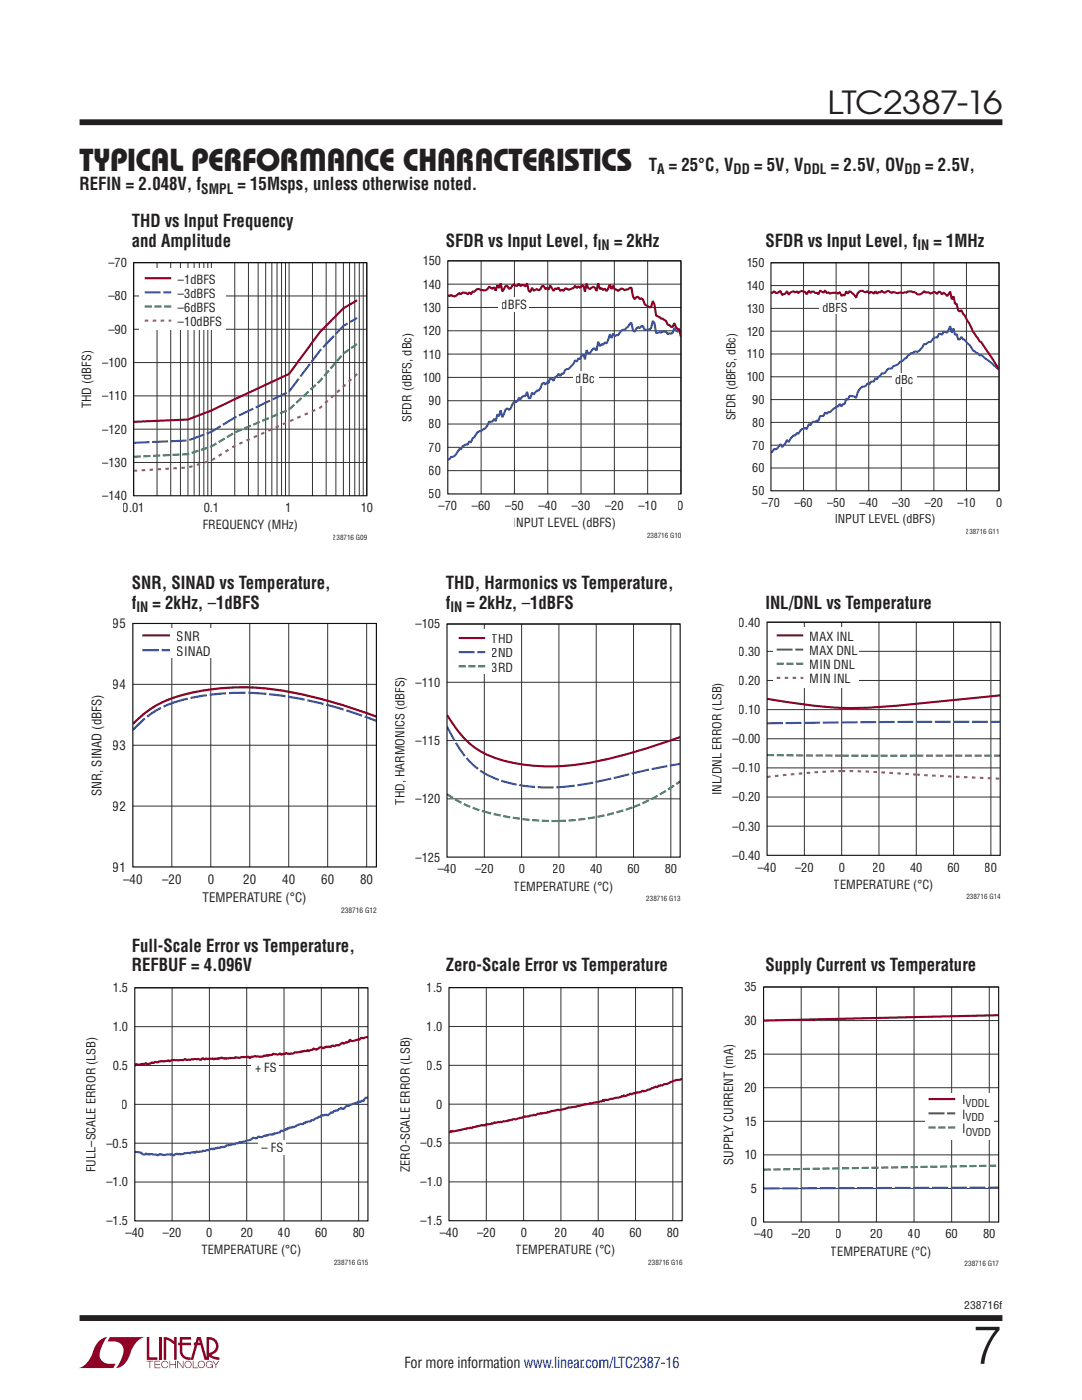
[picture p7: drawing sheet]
<svg xmlns="http://www.w3.org/2000/svg" width="216mm" height="279mm" viewBox="0 0 216 279" stroke-linecap="round" stroke-linejoin="round" font-family="sans-serif">
<g fill="#900126">
<path d="M29.3 266.8h.5v4.1h1.6v.5h-2.1z"/>
<path d="M20 267.4l1-.5h.5h-.1a6.2 6.2 0 0 0-1.5 4 2.58 2.58 0 0 0 3.2 1.3l-.5 .8h-7a4.9 4.9 0 0 0 3.1-3.8l.4-.7z"/>
<path d="M21.9 266.9h7a4.9 4.9 0 0 0-3.1 3.7 3.2 3.2 0 0 1-2.7 2.4h.1a6.2 6.2 0 0 0 1.4-4.1 2.58 2.58 0 0 0-3.1-1.2z"/>
<path d="M31.8 266.8h.5v4.6h-.5z"/>
<path d="M32.7 266.8l1 .2 1 .7v-.9h.5v4.6h-.5v-3.1l-1.5-.9v4h-.5z"/>
<path d="M29.3 271.6h1.3v.1h-.6v1.3h-.2v-1.3h-.5z"/>
<path d="M30.8 271.6h1.2v.1h-1v.5h.9v.2h-.9v.5h1v.1h-1.2z"/>
<path d="M33.8 271.6h.2v.6h1v-.6h.1v1.4h-.1v-.6h-1v.6h-.2z"/>
<path d="M35.4 271.6h.1l1 1.2v-1.2h.1v1.4l-1.1-1.2v1.2h-.1z"/>
<path d="M38.5 271.6h.1v1.3h.9v.1h-1z"/>
<path d="M42.4 271.6h.1l.6 .7 .5-.7h.2l-.7 .8v.6h-.1v-.6z"/>
<path d="M35.9 266.8h2.2v.5h-1.7v.7h1.7v.5h-1.7v1.1a1.32 1.32 0 0 0 1.6 1.3v.5l1.3-4.6h.8l1.1 4.1v-4.1a1.84 1.84 0 0 1 2.3 1.4 1.84 1.84 0 0 1-1.4 2.2l.7 .4 1 .1v.5l-1.2-.2-1.1-.6v-.6a1.34 1.34 0 0 0 1.6-1.2 1.34 1.34 0 0 0-1.4-1.5v4.1h-.9l-.8-2.9h-1.3v-.5h1.2l-.2-.7-1.1 4.1a2.06 2.06 0 0 1-2.7-1.3v-1.6h-.4v-.5h.4z"/>
<path d="M37 271.8a.72 .72 0 0 1 1.2 .1 .72 .72 0 0 1-.4 1.1 .72 .72 0 0 1-1-.7h.2a.59 .59 0 0 0 .8 .5 .59 .59 0 0 0 .2-.9 .59 .59 0 0 0-1 .2v.2h-.2z"/>
<path d="M39.7 271.8a.72 .72 0 0 1 1.1 .1 .72 .72 0 0 1-.4 1.1 .72 .72 0 0 1-.9-.7h.1a.59 .59 0 0 0 .8 .5 .59 .59 0 0 0 .2-.9 .59 .59 0 0 0-1 .2v.2h-.1z"/>
<path d="M41.3 271.8a.72 .72 0 0 1 1.2 .2h-.2a.59 .59 0 0 0-.9-.1 .59 .59 0 0 0 .1 .9 .59 .59 0 0 0 .9-.4h-.5v-.1h.6v.7h-.1v-.3a.73 .73 0 0 1-1.1 .2 .73 .73 0 0 1 0-1.1z"/>
<path d="M32.4 271.8a.71 .71 0 0 1 1.2 .3h-.1a.59 .59 0 0 0-.9-.3 .59 .59 0 0 0-.1 1 .59 .59 0 0 0 .9-.3h.2a.73 .73 0 0 1-1.1 .4 .73 .73 0 0 1-.1-1.1z"/>
</g>
<path d="M15.9 24.4h184.1M15.9 263h184.1" fill="none" stroke="#231f20" stroke-width="1.2" stroke-linecap="butt"/>
<g fill="none" stroke="#323232" stroke-width=".2">
<path d="M26.7 59.1h46.5M31.3 52.4v46.5M34.1 52.4v46.5M36 52.4v46.5M37.5 52.4v46.5M38.7 52.4v46.5M39.8 52.4v46.5M40.7 52.4v46.5M41.5 52.4v46.5M42.2 52.4v46.5M46.8 52.4v46.5M49.6 52.4v46.5"/>
<path d="M51.5 52.4v46.5M53 52.4v46.5M54.2 52.4v46.5M55.3 52.4v46.5M56.2 52.4v46.5M57 52.4v46.5M57.7 52.4v46.5M62.4 52.4v46.5M65.1 52.4v46.5M67 52.4v46.5M68.5 52.4v46.5M69.7 52.4v46.5"/>
<path d="M70.8 52.4v46.5M71.7 52.4v46.5M72.5 52.4v46.5M26.7 79h46.5M26.7 72.4h46.5M26.7 65.7h46.5M26.7 98.9v-46.5h46.5v46.5M26.7 92.3h46.5M26.7 85.7h46.5"/>
</g>
<path d="M27.8 53.5h17.2v12.4h-17.2z" fill="#fff"/>
<path d="M28.9 55.5h5.3M89.4 58.9l.3 .2 .3-.2a.79 .79 0 0 0 1.3-.2l.4-.2 .3 .2a.88 .88 0 0 1 1.3 0l.3-.3 .4 .3 .3-.5h.3l.7-.5 .7 .2a1.29 1.29 0 0 0 1.6-.7l.7 .4 .3-.3 .3 .7 .3-1.1 .4 .6 .3-1 .3 1.7 .7-1.1h.3l.4 .5h.3l.6-.9 .4 .3h.3l.3-.4 .4 .5 .3-.2 .6 .3 .4-.6 .3 1.5 .3 .2 .4-.9 .3 .6 .7-.3 .3 .2 .3-.2 .3-.6h.4l.3 .6 .3-.2 .4 .3 .3-.8 .7 1.1 .3-.5 .3 .1 .3-.3 .4 .7 .3-.3 .3 .3 .4-.5 .6 .2 .4-.1 .6-.2 .4-.5 .3 .5 .3-.4 .3 .3 .4-.3 .3-.2 .3 1.3 .4-1.6 .3 .9 .3 .2 .7-.5 .3 .2 .3 .7 .4-1.6 .3 1.2 .3-.2 .4 .4 .3-.3 .3 .5 .7-1.3 .3 .9 .3-.7 .4 .8 .6 .2 .7-.4 .7 .3 1.3-.5 .3 1.8 .3 .5 .4-.4 .3-.1 .3 .5 .4-.2 .3 .2a1.99 1.99 0 0 0 1.3 1.6h.3l.4-1.2 .3 .6 .3 2.3 1 .6a1.67 1.67 0 0 1 1.3 1.2l.4 .1 .3 .3h.3l.4-.7 .6 1.2h.3l.3 1.2" fill="none" stroke="#900027" stroke-width=".42"/>
<path d="M28.9 58.3h5.3M26.7 88.4l10.8-.5 4.7-1.7 4.6-2.9 10.9-5.2 6.2-8.1 4.6-5 2.8-1.5" fill="none" stroke="#3a53a4" stroke-width=".42" stroke-dasharray="3.2 .5" stroke-linecap="butt"/>
<path d="M28.9 61.2h5.3M26.7 91.2l10.8-.6 4.7-1.5 4.6-2.8 10.9-4.6 6.2-5.7 4.6-5.4 2.8-2" fill="none" stroke="#37864b" stroke-width=".42" stroke-dasharray="1.4 .5" stroke-linecap="butt"/>
<path d="M28.9 64h5.3M26.7 94l10.8-.7 4.7-1.4 4.6-2.9 17.1-7.6 7.4-6.8" fill="none" stroke="#b67334" stroke-width=".42" stroke-dasharray=".7 .9" stroke-linecap="butt"/>
<path d="M71.3 59.9l-2.8 1.6-4.6 4.7-6.2 8.4-15.5 7.3-4.7 1.8-10.8 .5" fill="none" stroke="#910028" stroke-width=".42"/>
<path d="M26.7 52.4h46.5v46.5h-46.5zM89.4 52.1h46.5v46.5h-46.5z" fill="none" stroke="#000" stroke-width=".21"/>
<g fill="none" stroke="#323232" stroke-width=".2">
<path d="M89.4 52.1h46.5v46.5M89.4 56.7h46.5M96 52.1v46.5M102.6 52.1v46.5M109.3 52.1v46.5M115.9 52.1v46.5M122.6 52.1v46.5M129.2 52.1v46.5M89.4 80h46.5M89.4 75.3h46.5M89.4 70.7h46.5M89.4 66h46.5"/>
<path d="M89.4 61.4h46.5M89.4 93.9h46.5M89.4 89.3h46.5M89.4 84.6h46.5"/>
</g>
<path d="M135.8 66.9l-.3-1-.3 .3-.3-.2-.3-.6-.4 1-.3 .2-.3-.1-.4 .2-.3-.5h-.7l-.3 .2-.3-.1-.7 .2-.3-2-.3-.5-.4 1.5-.3 .3h-1l-.3-.7h-.3l-.4 .4-.3-.2-.7 .9-.3-.3-.3-1.5-1.3 1.4-.7 .2-.7 .9-.6 .2-.4-.5-.3 .9-.3-.7-.7 1.8-.3-.3-.3 .5-.4-.1-.3 .4-.3-.9-.4 1.8-.3-.5-.3 .1-.7 .9-.3 .1-.3-.7-.4 1.8-.3-1-.7 .9-.3-.1-.3 .6-.3-.2-.4 .7-.6 .7-.4 .3-.6 .2-.4 .8-.3-.1-.3 .6-.4-.5-.3 .5-.3 .1-.3 .8-.7-.7-.3 1.1-.4-.1-.3 .5-.3-.4-.4 .2-.6 1.4-.3-.1-.7 .8-.3-.3-.4 1-.3 .1-.3-1.3-.4 .8-.6 .2-.3 .5-.4-.3-.3 .7-.3 .2-.4-.1-.6 1.3-.3 .3-.4-.3-.3 .2-.7 1.6-.3-1.4-.3 1.2-.4-.4-.3 1.4-.3-.5-.3 .5-.7 .1a3.1 3.1 0 0 1-2.3 2.1l-.7 1-.3 .2-.3 .8-.4-.2-.3 .6a1.37 1.37 0 0 0-1.3 .9l-.3 .1a2.38 2.38 0 0 1-1.7 1.5l-.3 .4-.3 .1" fill="none" stroke="#3a52a4" stroke-width=".42"/>
<g fill="#fff">
<path d="M114.3 74.1h5.1v2.8h-5.1z"/>
<path d="M99.5 59.3h6.1v2.8h-6.1z"/>
</g>
<g fill="none" stroke="#323232" stroke-width=".2">
<path d="M153.8 52.4h45.5v45.6M153.8 57h45.5M160.3 52.4v45.6M166.8 52.4v45.6M173.3 52.4v45.6M179.8 52.4v45.6M186.3 52.4v45.6M192.8 52.4v45.6M153.8 79.7h45.5M153.8 75.2h45.5M153.8 70.6h45.5M153.8 66.1h45.5"/>
<path d="M153.8 61.5h45.5M153.8 93.4h45.5M153.8 88.8h45.5M153.8 84.3h45.5"/>
</g>
<path d="M199.3 73.7l-3.5-2.9-.3 .1-.4-.4-.3-.1a2.71 2.71 0 0 1-1.3-1.5l-1-1.1-.3-.1-.4-.5-.3 .5h-.3l-.3-1.1-.4 .2-.2-1.2-.4 .8-.3-1.3-.6 1.3-.7-.2-.3 .6-.3-.2-.4 .1-.3 .7h-.6l-.7 .9-.4-.1-.6 .5-.3-.1a3.6 3.6 0 0 1-1.3 1.6h-.6l-.4 .3a2.21 2.21 0 0 0-1.3 .9l-1.2 .9-.4 .4-1 .4-.3 .4-.6 .1-.7 .8-.4 .2-.2-.1-1 1.2-.3-.2-.4 .7h-.6l-.2 .6-.4-.3-.4 .5-.3 .2a1.47 1.47 0 0 0-1.3 1.1l-.3 1.1a1.52 1.52 0 0 0-1.3-.4l-.3 .8-.4-.3-.3 1.2-.3-.1-.3 .5-.3-.5-.4 .5h-.2l-1.4 1.2-.3-.1-.4 .4-.3-.3-.3 .7h-.7l-.3 1-.3-.1-.3 .3-.4-.1-.6 .7-.3-.2-.4 1.1-.4-.3-.3 .2h-.3l-.7 1-.3-.2-.3 .5h-.4l-.6 .7-.3 .6-.4-.4-.3 .7-.6 .7-.4-.6-.6 .9-.3 .2-.3-.1-.6 .7" fill="none" stroke="#3a52a4" stroke-width=".41"/>
<path d="M153.9 58.4h.2l.4-.3 .3 .3 .3 .1 .6-.4 .4 .8 .6-.3 .3-.5 .4 .7 .3-.4 .6-.3 .4 .3 .3-.3 .3 .4 .7-.5 .3 .3 .3-.1 .4 .6 .4-.8 .3 .5 .3-.3h.3l.4 .3 .3-.1 .3 .3 .3-.7 .7 .4 .3-.5 .3 .6 .4-.2 .3 .3 1.4-.2 .2 .2 .4-.3 .3 .8 .3-.3 .3 .2 .3-.9 .4 .5 .3-.5 1 .8 .3 .5 .3-.9 .7-.5h.3l.6 .3 .4-.2 .4 .5 .2-.4 .6 .4 .4-.5 .3 .5 .3-.3 .3 .1 .4-.4 .2 .3 .4 .1 .7-.3 .6 .4 .3-.2 1 .2 .4-.1h1.2a1.19 1.19 0 0 1 1.3-.1h.4l.2 .2a.97 .97 0 0 0 1.7-.4l.3 .3h.6l.4 .2 .7-.4 .6 .5 .3-.5 .7 .6 .3-.4 .7 .7 .6-.9 .3 1.5 .4-.6 .2 1.5h.4l.3 1.4 .3 .2 .3-.3 1.7 2.8 .6 1.5 1.4 1.9 .3 .2 3.5 5.3" fill="none" stroke="#900027" stroke-width=".41"/>
<path d="M153.8 52.4h45.5v45.6h-45.5z" fill="none" stroke="#000" stroke-width=".21"/>
<g fill="#fff">
<path d="M178 74.4h5v2.7h-5z"/>
<path d="M163.5 59.9h6v2.8h-6z"/>
</g>
<path d="M26.5 136.6h48.6M26.5 124.4h48.6M34.3 124.4v48.6M42.1 124.4v48.6M49.8 124.4v48.6M57.6 124.4v48.6M65.4 124.4v48.6M73.2 124.4v48.6M26.5 148.7h48.6M26.5 160.9h48.6" fill="none" stroke="#323232" stroke-width=".2"/>
<path d="M27.7 125.5h14.6v5.9h-14.6z" fill="#fff"/>
<path d="M28.4 126.8h5.5M75 143a96.2 96.2 0 0 0-22.3-5.6 42.7 42.7 0 0 0-20.5 2.9 20.9 20.9 0 0 0-5.6 4.1" fill="none" stroke="#900027" stroke-width=".44"/>
<path d="M28.4 129.8h5.5M49.8 138.3a71.1 71.1 0 0 1 15.6 2.4M26.6 145.6a18.7 18.7 0 0 1 7.7-5.3M34.3 140.3a45.7 45.7 0 0 1 15.5-2M65.4 140.7l4.4 1.3 5.2 1.8" fill="none" stroke="#3a53a4" stroke-width=".44" stroke-dasharray="3.3 .6" stroke-linecap="butt"/>
<path d="M26.5 124.4h48.6v48.6h-48.6z" fill="none" stroke="#000" stroke-width=".22"/>
<path d="M89.2 136.2h46.5M89.2 124.5h46.5M96.6 124.5v46.6M104.1 124.5v46.6M111.5 124.5v46.6M119 124.5v46.6M126.4 124.5v46.6M133.9 124.5v46.6M89.2 159.4h46.5M89.2 147.8h46.5" fill="none" stroke="#323232" stroke-width=".2"/>
<path d="M90.5 125.7h12.8v8.8h-12.8z" fill="#fff"/>
<path d="M91.5 127.3h5.3M89.3 142.8a18.4 18.4 0 0 0 8.3 8 38 38 0 0 0 21.9 1.1 131.4 131.4 0 0 0 16.2-4.8M73.4 207h-.6l-.3 .2-.3-.1-.5 .4-.1-.1-.8 .3a.73 .73 0 0 1-1-.3l-.2 .5h-.1l-.2 .2-.2-.2a.46 .46 0 0 1-.8 .2l-.7 .6-.5-.1-.5 .2-.2-.2-.3 .2-.2 .2-.2-.1-.4 .1-.2-.2-.1 .2h-.3l-.3 .2-.2-.2h-.2l-.9 .5-.5-.3-.2 .3h-.4l-.4 .3-.2-.3-.4 .3-.2-.1-.6 .2-.2-.1-.2 .2-.6 .1a.61 .61 0 0 0-.8 .2l-.4-.1-.2 .2-.8-.3-.2 .3-.1-.2-.2 .3h-.5l-.2-.3a.52 .52 0 0 1-.7 .2l-.6-.1-.2 .3-.6-.1-.2 .3-.2-.3-.4 .2-.2-.1-.2 .3h-.6h-.8l-.2-.2-.2 .2h-.6l-.3 .3-.3-.4-.1 .2-.8-.1-.8 .2-.8-.1-.2 .2h-1.6l-.2 .1-.2-.1h-.4l-.2-.2-.6 .4-.2-.3-.1 .2-.4-.1-.2 .3-.2-.3-1 .2-.5-.2-.1 .3-.4-.3-.2 .1a.53 .53 0 0 1-.8 0l-1.2 .1-1 .2-.3-.3a.67 .67 0 0 1-.9 .3l-.5 .1-1.2-.1-.6 .3-.2-.3-.8 .2-1.1 .1-.2 .1a.55 .55 0 0 0-.8 .1l-.4-.1-.4 .3-.5 .1-.2-.2-.4 .2h-.8l-.2 .1-.7-.1-.1 .2" fill="none" stroke="#900027" stroke-width=".42"/>
<path d="M91.5 130.2h5.3M89.3 145.1a22.6 22.6 0 0 0 6.4 8.6l.9 .6M96.6 154.3a27.7 27.7 0 0 0 14.9 2.8M111.5 157.1a82.1 82.1 0 0 0 14.9-2.8M126.4 154.3l9.3-1.8" fill="none" stroke="#3a53a4" stroke-width=".42" stroke-dasharray="3.2 .5" stroke-linecap="butt"/>
<path d="M91.5 133h5.3M89.3 158.5a23.8 23.8 0 0 0 7.3 3.5M96.6 162a53.5 53.5 0 0 0 14.9 1.8M111.5 163.8a47.4 47.4 0 0 0 14.9-2.7M126.4 161.1a39.9 39.9 0 0 0 9.3-5.1" fill="none" stroke="#37864b" stroke-width=".42" stroke-dasharray="1.4 .5" stroke-linecap="butt"/>
<path d="M89.2 124.5h46.5v46.6h-46.5zM26.9 197.1h46.5v46.6h-46.5z" fill="none" stroke="#000" stroke-width=".21"/>
<path d="M26.9 197.1h46.5M34.3 197.1v46.6M41.8 197.1v46.6M49.2 197.1v46.6M56.7 197.1v46.6M64.1 197.1v46.6M71.6 197.1v46.6M26.9 212.6h46.5M26.9 204.9h46.5M26.9 235.9h46.5M26.9 228.2h46.5M26.9 220.4h46.5" fill="none" stroke="#323232" stroke-width=".2"/>
<path d="M73.4 219l-.6 .2-.3 .6-.3-.2-.2 .3-.4-.1a.64 .64 0 0 1-.8 .4l-1 .2-.2 .3h-.1a.87 .87 0 0 0-.8 .6l-.2-.1-.2 .2-.1-.3-.2 .1-.2 .2-.2-.1-.2 .3-.3-.1-.2 .3-.3-.1-.2 .3a.46 .46 0 0 0-.7 .3l-.4 .3-.2-.2-.7 .2-.2-.1-.2 .4-.4-.1-.2 .3-.4 .1a.62 .62 0 0 1-.8 .3l-.2 .3h-.6l-.2 .2-.2-.1-.2 .3-.2-.1-.2 .2h-.4l-.8 .3-.6 .4-.2-.2-.2 .3-.4-.1-.2 .3-.2-.2-.2 .4-.2-.2-.5 .4-.5-.1-.2 .4-.9 .2-.2-.1-.2 .4-.6-.1-.4 .2-.2-.1-.2 .2-.2-.1-.2 .1a.72 .72 0 0 1-1 .2l-.2-.1-.4 .4-.6-.2-.6 .5-1.9 .5-.2-.1-1 .5h-.6l-.2 .1-.4 .1a.63 .63 0 0 0-.8 .3h-.8l-.2 .2-.4-.1-.1 .2h-.6l-.2 .2-.2-.2-.4 .1-.2 .3-.2-.1-.6 .2-.4-.1-.2 .2-.8 .1-.2-.1-.4 .3-.2-.2-.6 .1-.2 .2-.6-.1-1.2 .3-.3-.2-.2 .2-.2-.2-.8 .4-.2-.3-.4 .2-.6-.1-.8 .1-.8-.2-.3 .3-.4-.2-.8-.1-.6 .1-.2-.1-.1 .1-.2-.2-.2 .2h-.6a1.22 1.22 0 0 0-1.3-.5h-.1" fill="none" stroke="#3a52a4" stroke-width=".42"/>
<g fill="#fff">
<path d="M50.3 211.5h5.4v2.9h-5.4z"/>
<path d="M51.6 227.5h5.4v2.8h-5.4z"/>
</g>
<g fill="none" stroke="#323232" stroke-width=".2">
<path d="M89.6 197.1h46.5M97 197.1v46.5M104.5 197.1v46.5M111.9 197.1v46.5M119.4 197.1v46.5M126.8 197.1v46.5M134.3 197.1v46.5M152.4 197h46.9M159.9 197v46.9M167.4 197v46.9M174.9 197v46.9M182.4 197v46.9"/>
<path d="M189.9 197v46.9M197.4 197v46.9M89.6 212.6h46.5M89.6 204.9h46.5M152.4 217.1h46.9M152.4 210.4h46.9M152.4 203.7h46.9M89.6 235.9h46.5M89.6 228.1h46.5M89.6 220.4h46.5M152.4 237.2h46.9M152.4 230.5h46.9"/>
<path d="M152.4 223.8h46.9"/>
</g>
<path d="M136.1 215.3l-1.7 .4-1.3 .6a.87 .87 0 0 0-.9 .3l-.8 .1-.2 .2h-.4l-2 .8h-.6l-.5 .3h-.8l-.2 .2-1.4 .3a.53 .53 0 0 1-.8 .1l-.2 .2h-.2l-.7 .2-2.2 .5h-.5l-.2 .2-.2-.1-.2 .2-.7 .2-1.6 .2-.8 .2-.2-.1-1.8 .6-1.6 .1-1.2 .4-1 .1-.3 .2h-.8l-.6 .3-1.4 .2-.2-.1-.2 .2a.63 .63 0 0 0-.8 .3l-.4-.1-1.1 .3h-.7l-1.7 .6-1.6 .2-.2 .1-.8 .1-.4 .2-.2-.1-1 .2-.1-.1a2.17 2.17 0 0 1-1.6 .3l-.4 .3-.6-.1-1.7 .4-.2 .2-1 .1-.2 .1h-.2l-2.3 .5h-.5l-.4 .2" fill="none" stroke="#910028" stroke-width=".42"/>
<path d="M89.6 197.1h46.5v46.5h-46.5zM152.4 197h46.9v46.9h-46.9z" fill="none" stroke="#000" stroke-width=".21"/>
<path d="M152.4 237.2l46.8-.2" fill="none" stroke="#3a53a4" stroke-width=".43" stroke-dasharray="3.2 .5" stroke-linecap="butt"/>
<path d="M152.4 233.4l46.8-.8" fill="none" stroke="#37864b" stroke-width=".43" stroke-dasharray="1.4 .5" stroke-linecap="butt"/>
<path d="M199.2 202.6l-46.8 1.1" fill="none" stroke="#900027" stroke-width=".43"/>
<path d="M184.6 218.1h13.6v9.3h-13.6z" fill="#fff"/>
<path d="M185.3 219.3h5.3" fill="none" stroke="#900027" stroke-width=".43"/>
<path d="M185.3 222.2h5.3" fill="none" stroke="#3a53a4" stroke-width=".43" stroke-dasharray="3.2 .5" stroke-linecap="butt"/>
<path d="M185.3 225h5.3" fill="none" stroke="#37864b" stroke-width=".43" stroke-dasharray="1.4 .5" stroke-linecap="butt"/>
<g fill="none" stroke="#323232" stroke-width=".2">
<path d="M153.1 135.8h46.5M153.1 130h46.5M153.1 124.2h46.5M160.5 124.2v46.5M167.9 124.2v46.5M175.4 124.2v46.5M182.8 124.2v46.5M190.3 124.2v46.5M197.7 124.2v46.5M153.1 159.1h46.5M153.1 153.3h46.5M153.1 147.4h46.5"/>
<path d="M153.1 141.6h46.5M153.1 164.9h46.5"/>
</g>
<path d="M154.3 125.2h17v12h-17z" fill="#fff"/>
<path d="M155 126.8h5.3M199.5 138.8l-9.1 .9a191.6 191.6 0 0 1-22.5 1.6l-6.1-.5-8.7-1.3" fill="none" stroke="#900027" stroke-width=".42"/>
<path d="M155 129.6h5.3M153.1 144.4l14.8-.2M167.9 144.2l14.9-.1M182.8 144.1h16.7" fill="none" stroke="#3a53a4" stroke-width=".42" stroke-dasharray="3.2 .5" stroke-linecap="butt"/>
<path d="M155 132.5h5.3M153.1 150.7l14.8 .1M167.9 150.8h14.9M182.8 150.8h16.7" fill="none" stroke="#37864b" stroke-width=".42" stroke-dasharray="1.4 .5" stroke-linecap="butt"/>
<path d="M155 135.3h5.3M153.1 155l8.7-.8 6.1-.3M167.9 153.9l6.1 .1 8.8 .6M182.8 154.6l16.7 .8" fill="none" stroke="#b67334" stroke-width=".42" stroke-dasharray=".7 .9" stroke-linecap="butt"/>
<path d="M153.1 124.2h46.5v46.5h-46.5z" fill="none" stroke="#000" stroke-width=".21"/>
<text font-size="10.6" fill="#231f20" x="194.1" y="272.2">7</text>
<g font-size="6.3" fill="#231f20">
<text x="165.1" y="22.8">LTC2387-16</text>
<text x="15.9" y="34.1">TYPICAL PERFORMANCE CHARACTERISTICS</text>
</g>
<g font-size="3.5" fill="#231f20">
<text x="129.5" y="34.1">T = 25°C, V</text>
<text x="150.5" y="34.1">= 5V, V</text>
<text x="165.8" y="34.1">= 2.5V, OV</text>
<text x="184.6" y="34.1">= 2.5V,</text>
<text x="15.9" y="38">REFIN = 2.048V, f</text>
<text x="47.4" y="38">= 15Msps, unless otherwise noted.</text>
<text x="26.3" y="45.3">THD vs Input Frequency</text>
<text x="26.3" y="49.2">and Amplitude</text>
<text x="89" y="49.2">SFDR vs Input Level, f</text>
<text x="122.5" y="49.2">= 2kHz</text>
<text x="152.7" y="49.2">SFDR vs Input Level, f</text>
<text x="186.3" y="49.2">= 1MHz</text>
<text x="26.3" y="117.6">SNR, SINAD vs Temperature,</text>
<text x="89" y="117.6">THD, Harmonics vs Temperature,</text>
<text x="26.3" y="121.5">f</text>
<text x="30.5" y="121.5">= 2kHz, –1dBFS</text>
<text x="89" y="121.5">f</text>
<text x="93.1" y="121.5">= 2kHz, –1dBFS</text>
<text x="152.7" y="121.5">INL/DNL vs Temperature</text>
<text x="26.3" y="189.9">Full-Scale Error vs Temperature,</text>
<text x="26.3" y="193.8">REFBUF = 4.096V</text>
<text x="89" y="193.8">Zero-Scale Error vs Temperature</text>
<text x="152.7" y="193.8">Supply Current vs Temperature</text>
</g>
<g font-size="3.4" fill="#231f20">
<text x="26.7" y="49.7">and Amplitude</text>
<text x="26.9" y="194.4">REFBUF = 4.096V</text>
<text x="89.6" y="194.3">Zero-Scale Error vs Temperature</text>
<text x="152.4" y="194.2">Supply Current vs Temperature</text>
</g>
<g font-size="3.3" fill="#231f20">
<text x="153.8" y="49.7">f</text>
<text x="157.9" y="49.7">= 1MHz</text>
</g>
<text font-size="3" fill="#231f20" x="80.7" y="273.1">For more information www.linear.com/LTC2387-16</text>
<g font-size="2.8" fill="#231f20">
<text x="131.1" y="34.8">A</text>
<text x="146.4" y="34.8">DD</text>
<text x="160.3" y="34.8">DDL</text>
<text x="180.5" y="34.8">DD</text>
<text x="40.2" y="38.7">SMPL</text>
<text x="119.3" y="49.9">IN</text>
<text x="183.1" y="49.9">IN</text>
<text x="27.2" y="122.2">IN</text>
<text x="89.9" y="122.2">IN</text>
</g>
<text font-size="2.7" fill="#231f20" x="90.3" y="50">IN</text>
<g font-size="2.6" fill="#231f20">
<text x="154.7" y="50.4">IN</text>
<text x="22.5" y="125.3">95</text>
<text x="35.3" y="127.9">SNR</text>
<text x="35.3" y="130.9">SINAD</text>
<text x="22.5" y="137.5">94</text>
<text x="22.5" y="149.6">93</text>
<text x="20.3" y="158.9" transform="rotate(-90 20.3 158.9)">SNR, SINAD (dBFS)</text>
<text x="22.5" y="161.8">92</text>
<text x="22.5" y="173.9">91</text>
<text x="24.6" y="176.4">–40</text>
<text x="32.3" y="176.4">–20</text>
<text x="40.4" y="180">TEMPERATURE (°C)</text>
<text x="41.4" y="176.4">0</text>
<text x="48.5" y="176.4">20</text>
<text x="56.3" y="176.4">40</text>
<text x="64.1" y="176.4">60</text>
<text x="71.9" y="176.4">80</text>
</g>
<g font-size="2.5" fill="#231f20">
<text x="21.6" y="53.3">–70</text>
<text x="84.3" y="52.9">150</text>
<text x="21.6" y="59.9">–80</text>
<text x="35.5" y="56.6">–1dBFS</text>
<text x="35.5" y="59.4">–3dBFS</text>
<text x="84.3" y="57.6">140</text>
<text x="35.5" y="62.2">–6dBFS</text>
<text x="35.5" y="65">–10dBFS</text>
<text x="84.3" y="62.2">130</text>
<text x="100.1" y="61.7">dBFS</text>
<text x="21.6" y="66.6">–90</text>
<text x="84.3" y="71.5">110</text>
<text x="84.3" y="66.9">120</text>
<text x="20.4" y="73.2">–100</text>
<text x="84.3" y="76.2">100</text>
<text x="114.9" y="76.5">dBc</text>
<text x="18.2" y="81.5" transform="rotate(-90 18.2 81.5)">THD (dBFS)</text>
<text x="20.4" y="79.9">–110</text>
<text x="85.6" y="80.9">90</text>
<text x="20.4" y="86.5">–120</text>
<text x="82.1" y="84.2" transform="rotate(-90 82.1 84.2)">SFDR (dBFS, dBc)</text>
<text x="85.6" y="85.5">80</text>
<text x="20.4" y="93.2">–130</text>
<text x="85.6" y="94.8">60</text>
<text x="85.6" y="90.2">70</text>
<text x="20.4" y="99.8">–140</text>
<text x="85.6" y="99.5">50</text>
<text x="87.5" y="101.8">–70</text>
<text x="94.2" y="101.8">–60</text>
<text x="100.8" y="101.8">–50</text>
<text x="107.4" y="101.8">–40</text>
<text x="114.1" y="101.8">–30</text>
<text x="120.7" y="101.8">–20</text>
<text x="127.4" y="101.8">–10</text>
<text x="135.3" y="101.8">0</text>
<text x="24.5" y="102.2">0.01</text>
<text x="40.4" y="105.6">FREQUENCY (MHz)</text>
<text x="40.6" y="102.2">0.1</text>
<text x="57.1" y="102.2">1</text>
<text x="72" y="102.2">10</text>
<text x="102.3" y="105.2">INPUT LEVEL (dBFS)</text>
<text x="82.9" y="125.4">–105</text>
<text x="147.4" y="125.1">0.40</text>
<text x="98.2" y="128.4">THD</text>
<text x="98.2" y="131.2">2ND</text>
<text x="147.4" y="130.9">0.30</text>
<text x="161.6" y="127.9">MAX INL</text>
<text x="161.6" y="130.7">MAX DNL</text>
<text x="82.9" y="137">–110</text>
<text x="98.2" y="134">3RD</text>
<text x="147.4" y="136.7">0.20</text>
<text x="161.6" y="133.5">MIN DNL</text>
<text x="161.6" y="136.3">MIN INL</text>
<text x="147.4" y="142.5">0.10</text>
<text x="82.9" y="148.7">–115</text>
<text x="146.2" y="148.3">–0.00</text>
<text x="146.2" y="154.1">–0.10</text>
<text x="80.7" y="160.6" transform="rotate(-90 80.7 160.6)">THD, HARMONICS (dBFS)</text>
<text x="82.9" y="160.3">–120</text>
<text x="144" y="158.7" transform="rotate(-90 144 158.7)">INL/DNL ERROR (LSB)</text>
<text x="146.2" y="159.9">–0.20</text>
<text x="146.2" y="165.8">–0.30</text>
<text x="82.9" y="171.9">–125</text>
<text x="146.2" y="171.6">–0.40</text>
<text x="151.2" y="173.9">–40</text>
<text x="158.6" y="173.9">–20</text>
<text x="167.3" y="173.9">0</text>
<text x="174.2" y="173.9">20</text>
<text x="181.6" y="173.9">40</text>
<text x="189" y="173.9">60</text>
<text x="196.5" y="173.9">80</text>
<text x="87.3" y="174.3">–40</text>
<text x="94.8" y="174.3">–20</text>
<text x="102.5" y="177.7">TEMPERATURE (°C)</text>
<text x="103.5" y="174.3">0</text>
<text x="110.3" y="174.3">20</text>
<text x="117.7" y="174.3">40</text>
<text x="125.2" y="174.3">60</text>
<text x="132.6" y="174.3">80</text>
<text x="166.4" y="177.4">TEMPERATURE (°C)</text>
<text x="85.2" y="198">1.5</text>
<text x="148.5" y="197.9">35</text>
<text x="22.5" y="198">1.5</text>
<text x="22.5" y="205.8">1.0</text>
<text x="85.2" y="205.7">1.0</text>
<text x="148.5" y="204.6">30</text>
<text x="22.5" y="213.5">0.5</text>
<text x="50.9" y="213.9">+ FS</text>
<text x="85.2" y="213.5">0.5</text>
<text x="148.5" y="211.3">25</text>
<text x="24.3" y="221.3">0</text>
<text x="87" y="221.2">0</text>
<text x="148.5" y="218">20</text>
<text x="192" y="220.4">I</text>
<text x="148.5" y="224.7">15</text>
<text x="192" y="223.3">I</text>
<text x="192" y="226.1">I</text>
<text x="19.1" y="233.9" transform="rotate(-90 19.1 233.9)">FULL–SCALE ERROR (LSB)</text>
<text x="21.2" y="229">–0.5</text>
<text x="52.2" y="229.8">– FS</text>
<text x="81.7" y="233.9" transform="rotate(-90 81.7 233.9)">ZERO-SCALE ERROR (LSB)</text>
<text x="83.9" y="229">–0.5</text>
<text x="146.3" y="232.5" transform="rotate(-90 146.3 232.5)">SUPPLY CURRENT (mA)</text>
<text x="148.5" y="231.4">10</text>
<text x="21.2" y="236.8">–1.0</text>
<text x="83.9" y="236.8">–1.0</text>
<text x="149.8" y="238.1">5</text>
<text x="21.2" y="244.5">–1.5</text>
<text x="83.9" y="244.5">–1.5</text>
<text x="149.8" y="244.8">0</text>
<text x="25" y="246.9">–40</text>
<text x="32.5" y="246.9">–20</text>
<text x="40.2" y="250.3">TEMPERATURE (°C)</text>
<text x="41.2" y="246.9">0</text>
<text x="48" y="246.9">20</text>
<text x="55.4" y="246.9">40</text>
<text x="62.9" y="246.9">60</text>
<text x="70.3" y="246.9">80</text>
<text x="87.7" y="246.9">–40</text>
<text x="95.2" y="246.9">–20</text>
<text x="102.9" y="250.3">TEMPERATURE (°C)</text>
<text x="103.9" y="246.9">0</text>
<text x="110.7" y="246.9">20</text>
<text x="118.1" y="246.9">40</text>
<text x="125.6" y="246.9">60</text>
<text x="133" y="246.9">80</text>
<text x="150.5" y="247.2">–40</text>
<text x="158" y="247.2">–20</text>
<text x="165.8" y="250.6">TEMPERATURE (°C)</text>
<text x="166.8" y="247.2">0</text>
<text x="173.6" y="247.2">20</text>
<text x="181.1" y="247.2">40</text>
<text x="188.6" y="247.2">60</text>
<text x="196.2" y="247.2">80</text>
</g>
<g font-size="2.4" fill="#231f20">
<text x="148.9" y="53.3">150</text>
<text x="148.9" y="57.9">140</text>
<text x="148.9" y="62.4">130</text>
<text x="164.1" y="62.2">dBFS</text>
<text x="148.9" y="71.5">110</text>
<text x="148.9" y="67">120</text>
<text x="148.9" y="76.1">100</text>
<text x="178.6" y="76.7">dBc</text>
<text x="146.8" y="83.9" transform="rotate(-90 146.8 83.9)">SFDR (dBFS, dBc)</text>
<text x="150.1" y="80.6">90</text>
<text x="150.1" y="89.7">70</text>
<text x="150.1" y="85.2">80</text>
<text x="150.1" y="94.3">60</text>
<text x="150.1" y="98.8">50</text>
<text x="152" y="101.1">–70</text>
<text x="158.5" y="101.1">–60</text>
<text x="165" y="101.1">–50</text>
<text x="171.5" y="101.1">–40</text>
<text x="178" y="101.1">–30</text>
<text x="184.5" y="101.1">–20</text>
<text x="191" y="101.1">–10</text>
<text x="198.7" y="101.1">0</text>
<text x="166.5" y="104.5">INPUT LEVEL (dBFS)</text>
</g>
<g font-size="2.1" fill="#231f20">
<text x="192.6" y="220.9">VDDL</text>
<text x="192.6" y="223.8">VDD</text>
<text x="192.6" y="226.6">OVDD</text>
<text x="192.4" y="261.2">238716f</text>
</g>
<text font-size="1.5" fill="#231f20" x="68" y="182.2">238716 G12</text>
<g font-size="1.4" fill="#231f20">
<text x="66.4" y="107.7">238716 G09</text>
<text x="129.1" y="107.3">238716 G10</text>
<text x="192.7" y="106.5">238716 G11</text>
<text x="129" y="179.8">238716 G13</text>
<text x="192.8" y="179.4">238716 G14</text>
<text x="66.7" y="252.4">238716 G15</text>
<text x="129.4" y="252.4">238716 G16</text>
<text x="192.5" y="252.7">238716 G17</text>
</g>
</svg>
